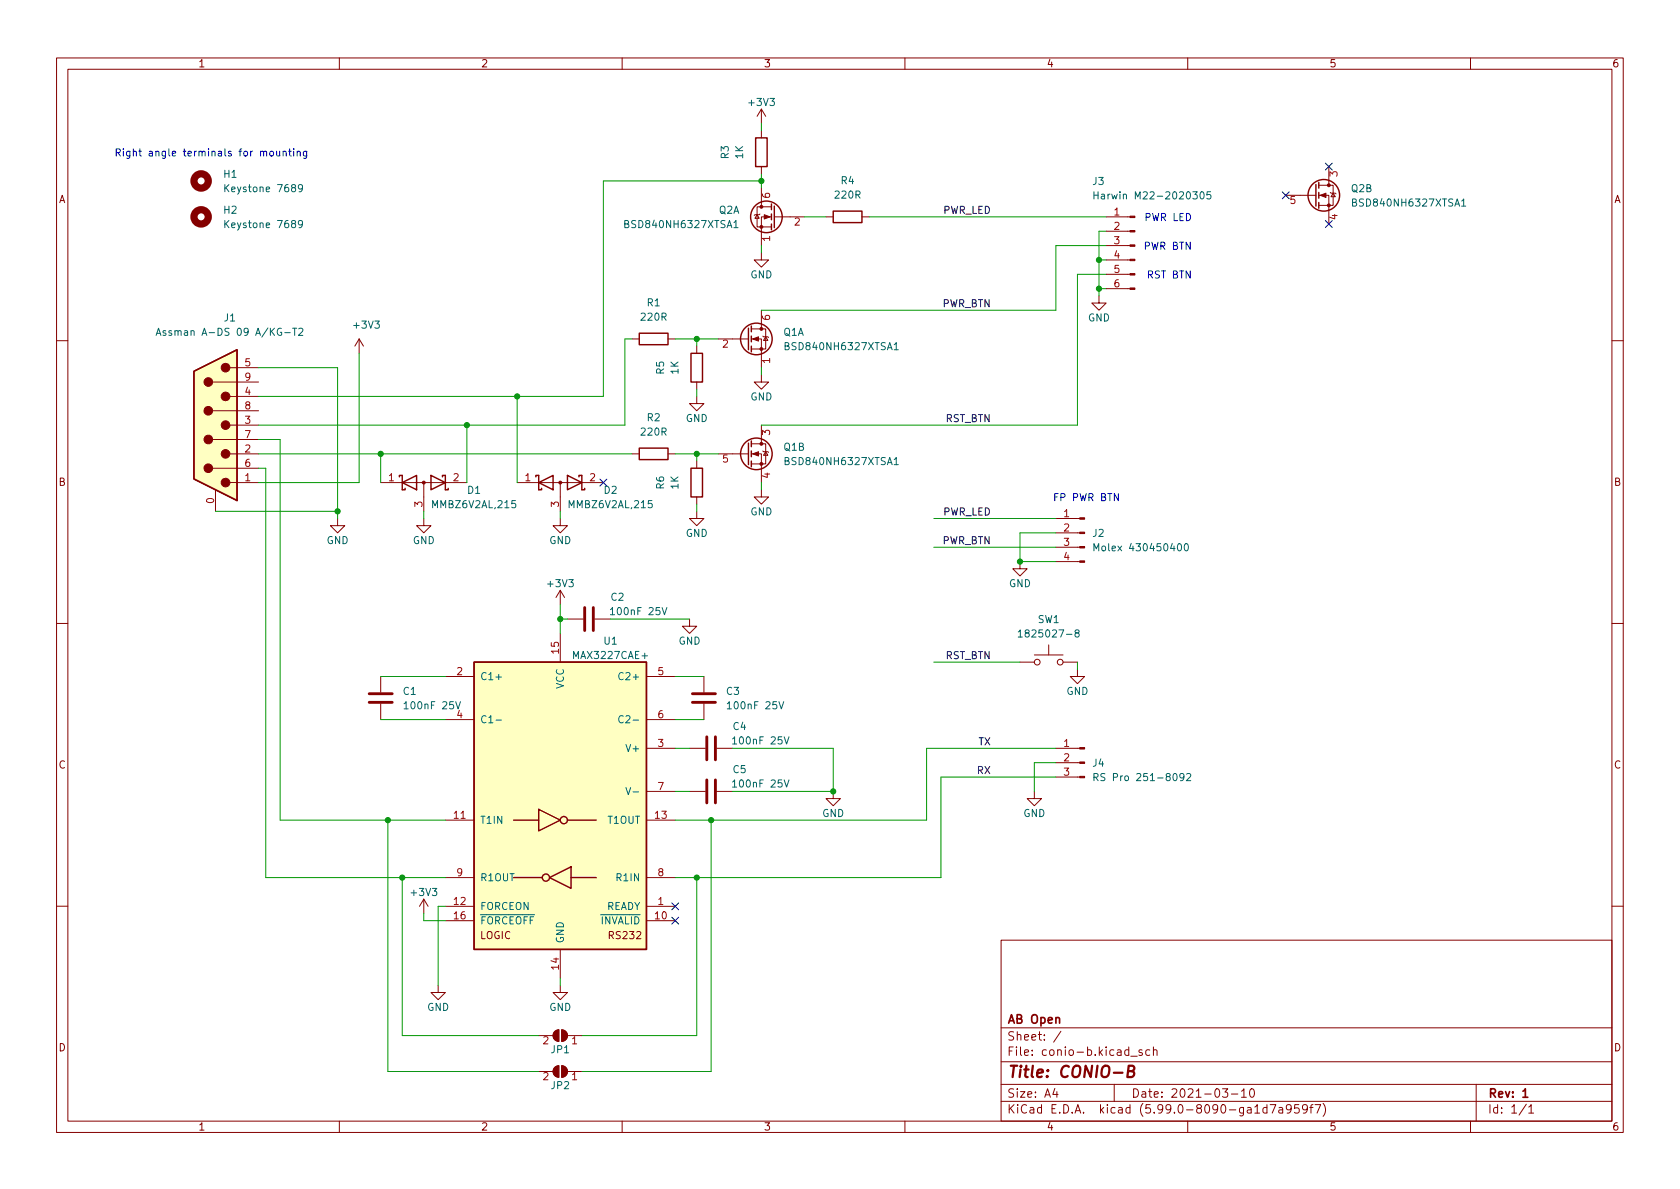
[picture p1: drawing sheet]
<svg xmlns="http://www.w3.org/2000/svg" width="297mm" height="210mm" viewBox="0 0 297 210" stroke-linecap="round" stroke-linejoin="round" font-family="sans-serif">
<g fill="none" stroke="#840000" stroke-width=".18">
<path d="M10 10.2h277v190.1h-277zM12 12.2h273v186.1h-273zM60 10.2v2M110 10.2v2M134.6 19.3v2.5M134.6 19.3l-.7 1.3M134.6 19.3l.8 1.3M160 10.2v2M210 10.2v2M260 10.2v2M133.9 38l.3 .6h-.7zM134.4 37.8l-.2 .2h-.7l-.2 .1"/>
<path d="M134.6 23.1v1.3M134.6 29.5v1.2M134.6 33.3v3.3M136.4 38.3h-1.8v5.1M136.4 36.6h-2.5v3.5h2.5M136.9 38.3h5.3M146 38.3h1.3M152.4 38.3h1.3M195.6 38.3h4.2M227.3 34.5h5.4M233.2 34.5h1.7v5.1M233.2 32.8h2.5v3.5h-2.5"/>
<path d="M234.9 29.5v3.3M235.2 34l.1 .2h.8l.1 .1M235.7 34.2l.4 .6h-.8zM63.5 59.9l-.8 1.3M63.5 59.9v2.6M63.5 59.9l.8 1.3M111.8 59.9h1.2M118.1 59.9h1.3M127 59.9h5.3M132.8 59.9h1.8v5.1M132.8 58.2h2.6v3.5h-2.6M134.6 44.7v1.3h1.3l-1.3 1.2-1.3-1.2h1.3"/>
<path d="M134.6 54.9v3.3M134.9 59.4l.1 .2h.8l.1 .1M135.4 59.6l.4 .6h-.8zM194.3 52.3v1.3h1.3l-1.3 1.3-1.3-1.3h1.3M195.6 51h4.2M195.6 48.5h4.2M195.6 46h4.2M195.6 43.4h4.2M195.6 40.9h4.2M10 60.2h2M37.6 77.7h8.1M37.6 72.6h8.1"/>
<path d="M37.6 67.6h8.1M40.6 75.2h5.1M40.6 70.1h5.1M40.6 65h5.1M123.2 70.1v1.3h1.3l-1.3 1.2-1.3-1.2h1.3M123.2 61.2v1.3M123.2 67.6v1.2M132.8 78.5h2.6v3.5h-2.6M134.6 66.3v1.3h1.3l-1.3 1.2-1.3-1.2h1.3M134.6 75.2v3.3M134.9 79.8l.1 .1h.8l.1 .1M135.4 79.9l.4 .6h-.8z"/>
<path d="M285 60.2h2M37.6 82.8h8.1M38.1 86.6v3.8M40.6 80.3h5.1M40.6 85.3h5.1M59.7 91.7v1.3h1.3l-1.3 1.2-1.3-1.2h1.3M67.3 85.3h3.8M71.4 85.3h11.1M74.9 91.7v1.3h1.3l-1.3 1.2-1.2-1.2h1.2M74.9 85.3v5.1M91.4 85.3h3.8M95.5 85.3h11.2"/>
<path d="M99.1 91.7v1.3h1.2l-1.2 1.2-1.3-1.2h1.3M99.1 85.3v5.1M111.8 80.3h1.2M118.1 80.3h1.3M123.2 90.4v1.3h1.3l-1.3 1.3-1.3-1.3h1.3M123.2 81.5v1.3M123.2 87.9v1.2M127 80.3h5.3M132.8 80.3h1.8v5M134.6 86.6v1.3h1.3l-1.3 1.2-1.3-1.2h1.3M180.3 99.3v1.3h1.3l-1.3 1.2-1.2-1.2h1.2M186.7 99.3h4.2"/>
<path d="M186.7 96.8h4.2M186.7 94.2h4.2M186.7 91.7h4.2M10 110.2h2M67.3 119.6v2.8M78.7 119.6h5.1M99.1 104.4v2.5M99.1 112v5.1M99.1 104.4l-.8 1.3M99.1 104.4l.7 1.3M100.3 109.5h2.8M105.2 109.5h2.7"/>
<path d="M114.3 119.6h5.1M121.9 109.5v1.2h1.3l-1.3 1.3-1.3-1.3h1.3M124.5 119.6v2.8M180.3 117.1h2.6M182.9 115.8h5.1M185.4 114v1.8M188 117.1h2.5M190.5 118.4v1.2h1.3l-1.3 1.3-1.3-1.3h1.3M285 110.2h2M67.3 124.5v2.7M78.7 127.2h5.1M114.3 132.3h5.1"/>
<path d="M114.3 127.2h5.1M114.3 139.9h5.1M121.9 132.3h2.8M121.9 139.9h2.8M124.5 124.5v2.7M126.7 132.3h2.8M126.7 139.9h2.8M147.3 139.9v1.3h1.3l-1.3 1.3-1.3-1.3h1.3M182.9 139.9v1.3h1.2l-1.2 1.3-1.3-1.3h1.3M186.7 132.3h4.2M186.7 137.4h4.2M186.7 134.9h4.2"/>
<path d="M74.9 159v2.5M74.9 159l-.7 1.3M74.9 159l.8 1.3M78.7 145h5.1M78.7 155.2h5.1M114.3 145h5.1M114.3 155.2h5.1M10 160.2h2M77.5 174.2v1.3h1.2l-1.2 1.3-1.3-1.3h1.3M78.7 160.3h5.1M78.7 162.8h5.1M99.1 174.2v1.3h1.2l-1.2 1.3-1.3-1.3h1.3"/>
<path d="M99.1 167.9v5.1M114.3 160.3h5.1M114.3 162.8h5.1M177 166.3h108v32h-108zM285 160.2h2M60 198.3v2M95.2 189.5h2.6M95.2 183.1h2.6M98.1 188.8l.7-.3v2a1.02 1.02 0 0 1-.9-.6 1.02 1.02 0 0 1 .2-1.1zM98.1 182.4l.7-.3v2a1.02 1.02 0 0 1-.9-.6 1.02 1.02 0 0 1 .2-1.1zM99.3 188.5a1.02 1.02 0 0 1 1 1 1.02 1.02 0 0 1-1 1zM99.3 182.1a1.02 1.02 0 0 1 1 1 1.02 1.02 0 0 1-1 1z"/>
<path d="M100.3 189.5h2.6M100.3 183.1h2.6M110 198.3v2M160 198.3v2M177 194.8h108M177 191.8h108M177 187.8h108M177 181.8h108M186.5 192.5l-.4 1h1M186.9 193v1M187.6 182.4l-1.3 1.9M197 191.8v3"/>
<path d="M199.9 186.8h1.2M201.9 185.7l-.3-.1-.2 .2v.3l.5 .1v.4h-.5M203.3 185.7l-.4-.1-.3 .3v.4l.1 .3h.6M203.9 185.8l.2-.2 .4 .1 .1 .9M203.9 185.1v1.5M210 198.3v2M216.1 192.5h1l-.5 .6 .4 .1v.7l-.2 .1h-.4l-.3-.1M217.7 193.5h1.2M219.5 193l.4-.5v1.5M219.5 194h.9M221.1 192.6l.2-.1a.81 .81 0 0 1 .6 .7 .81 .81 0 0 1-.3 .8h-.2a.81 .81 0 0 1-.5-.6 .81 .81 0 0 1 .2-.8zM224 195.9l-.4-.1-.3 .3v.4l.1 .3h.6"/>
<path d="M224 195.3v1.5M224.6 195.3h1l-.7 1.5M226.1 195.9h.6l.1 .9M226.8 196.2l-.5 .1a.29 .29 0 0 0-.2 .2 .29 .29 0 0 0 .2 .3h.5M228.3 196l-.3 .3h-.3l-.3-.3 .2-.6 .4-.1 .2 .2a.99 .99 0 0 1-.3 1.3h-.3M229.6 195.3h-.7v.7l.2-.1 .5 .1 .1 .2-.1 .5-.2 .1-.5-.1M231.1 196l-.2 .3h-.3l-.3-.3 .1-.6 .5-.1 .2 .2a.99 .99 0 0 1-.4 1.3h-.3M231.6 195.8h.5M232.1 195.3l-.3 .2v1.3M232.5 195.3h1l-.6 1.5M233.9 195.1a1.72 1.72 0 0 1 0 2.3M260 198.3v2"/>
<path d="M261 191.8v6.5M269.9 195.3l-1.3 1.9M270.3 195.8l.4-.5v1.5M270.3 196.8h.9"/>
<circle cx="183.4" cy="117.1" r=".51"/>
<circle cx="187.5" cy="117.1" r=".51"/>
</g>
<path d="M269.3 193l.4-.5v1.5M269.3 194h.8" fill="none" stroke="#840000" stroke-width=".3"/>
<path d="M199.5 189.4l.8-.1a.46 .46 0 0 0 .3-.4 .46 .46 0 0 0-.4-.4h-.6l-.3 2h.8a.53 .53 0 0 0 .4-.5 .53 .53 0 0 0-.4-.6" fill="none" stroke="#840000" stroke-width=".4"/>
<g fill="none" stroke="#840000" stroke-width="1.3">
<circle cx="35.6" cy="38.3" r="1.27"/>
<circle cx="35.6" cy="32" r="1.27"/>
</g>
<g fill="none" stroke="#006464" stroke-width=".18">
<path d="M39.8 32.6v1.3M39.8 39v1.3M40.5 39l-.7 .7M40.5 32.6l-.7 .8M53.5 39.5l-.3 .3h-.2l-.2-.3 .1-.4 .3-.1 .2 .1a.84 .84 0 0 1-.3 1.2h-.2M53.5 33.2l-.3 .2h-.2l-.2-.2 .1-.5 .3-.1 .2 .2a.84 .84 0 0 1-.3 1.1h-.2M110.5 39.6l.5-.1 .1-.1v-.3l-.6-.1v1.3h.5l.1-.2 .1-.3-.3-.2M129.8 39.4l.3-.4v1.3M193.4 33.9v1.3M193.4 34.5h.7M194.1 33.9v1.3M212.3 34l.2-.1a.68 .68 0 0 1 .4 .6 .68 .68 0 0 1-.4 .7l-.2-.1-.1-.4z"/>
<path d="M214 33.9h-.6v.6l.2-.1 .4 .1 .1 .1-.1 .5-.1 .1-.5-.1M239.1 35.8l.6-.1 .1-.2-.1-.2-.6-.1v1.3h.5l.2-.2 .1-.3-.3-.2M258.4 35.5l.4-.3v1.3M258.4 36.5h.8M27.6 59.3l.4-1.3 .5 1.3M27.7 58.9h.6M29.3 58.5h-.3l-.2 .1 .1 .2 .4 .1v.4h-.5M50.3 58.8h1M51.7 58h.8M52.1 58v1.3M52.8 58.2l.5-.2 .3 .4-.8 .9h.8M129.8 40.3h.7"/>
<path d="M138.8 61.2l.6-.1 .1-.2-.1-.2-.6-.1v1.3h.5l.2-.2v-.3l-.3-.2M158.1 60.9l.4-.3v1.3M158.1 61.9h.7M138.8 81.5l.6-.1 .1-.1-.1-.3-.6-.1v1.3h.5l.2-.1v-.4l-.3-.2M158.1 81.3l.4-.4v1.3M158.1 82.2h.7M193.4 97.4v-1.3l.4 .9 .5-.9v1.3M209.5 96.3l.2-.2a.68 .68 0 0 1 .4 .7 .68 .68 0 0 1-.4 .6l-.2-.1-.1-.4zM107.9 107.8l.4-.4v1.3M107.9 108.7h.8M110.2 119.1a.6 .6 0 0 0-.9 .4 .6 .6 0 0 0 .6 .7l.3-.1M117.1 107.4l.4 1.3 .4-1.3"/>
<path d="M180 111.7l.4-.3v1.3M180 112.7h.8M190.3 111.9l-.2-.2v-.2l.2-.1h.4l.1 .2-.1 .2-.5 .2-.1 .2v.2l.2 .3h.3l.2-.3-.1-.4-.1-.1M71.4 124.4l.4-.3v1.3M71.4 125.4h.8M80.6 124.1l.4 1.3 .4-1.3M87.7 127.3h1M110.2 126.7a.6 .6 0 0 0-.9 .4 .6 .6 0 0 0 .6 .7l.3-.1M110.7 139.3l.4 1.2 .4-1.2M128.6 124.4l.4-.3v1.3M128.6 125.4h.7M129.5 138.3l.4-.4v1.3"/>
<path d="M129.5 130.7l.4-.4v1.3M129.5 139.2h.7M129.5 131.6h.7M137.7 124.1l.4 1.3 .5-1.3M138.7 137.9l.4 1.3 .4-1.3M138.7 130.3l.4 1.3 .4-1.3M193.4 137.4h.6l.1-.2v-.3l-.7-.1v1.3M193.7 137.4l.4 .7M209.3 137.3l-.2 .3h-.3l-.2-.3 .1-.5h.4l.2 .1a.84 .84 0 0 1-.3 1.2h-.3M209.8 136.9l.5-.1 .2 .3-.7 1h.7M111.9 140h1"/>
</g>
<g fill="none" stroke="#840000" stroke-width=".25">
<path d="M133.6 24.4h2v5.1h-2zM136.4 36.1v1M136.4 37.8v1.1M136.4 39.6v1M136.9 36.4v3.9M147.3 37.3h5.1v2.1h-5.1zM232.7 32.6v3.8M233.2 32.3v1M233.2 34v1M233.2 35.8v1M113 58.9h5.1v2.1h-5.1zM132.3 58v3.8"/>
<path d="M132.8 57.7v1M132.8 59.4v1M34.3 65.7l7.6-3.9v26.7l-7.6-3.8zM113 79.2h5.1v2.1h-5.1zM122.2 62.5h2v5.1h-2zM132.3 78.4v3.8M132.8 61.2v1M132.8 78v1M132.8 79.8v1M70.6 84.3v-.2h.5v2.5h.5v-.2M71.1 85.3l2.6-1.2v2.5zM76.2 84.1l2.5 1.2-2.5 1.3z"/>
<path d="M78.2 84.3v-.2h.5v2.5h.5v-.2M94.7 84.3v-.2h.5v2.5h.6v-.2M95.2 85.3l2.6-1.2v2.5zM100.3 84.1l2.6 1.2-2.6 1.3zM102.4 84.3v-.2h.5v2.5h.5v-.2M122.2 82.8h2v5.1h-2zM132.8 81.5v1M83.8 117.1h30.5v50.8h-30.5zM90.8 145h4.4M90.8 155.2h5.1M95.2 143.1l3.9 1.9-3.9 1.9zM97.2 155.2l3.8-1.9v3.8z"/>
<path d="M100.3 145h5.1M101 155.2h4.4"/>
<circle cx="135.5" cy="38.3" r="2.79"/>
<circle cx="234.1" cy="34.5" r="2.79"/>
<circle cx="133.7" cy="59.9" r="2.79"/>
<circle cx="133.7" cy="80.3" r="2.79"/>
<circle cx="96.5" cy="155.2" r=".63"/>
<circle cx="99.7" cy="145" r=".63"/>
</g>
<g fill="#840000" stroke="#840000" stroke-width=".18">
<path d="M133.1 80.3l1-.4v.7z"/>
<path d="M233.4 34.5l1-.3v.7z"/>
<path d="M133.1 59.9l1-.3v.7z"/>
<path d="M99.3 188.5a1.02 1.02 0 0 1 1 1 1.02 1.02 0 0 1-1 1z"/>
<path d="M98.1 188.8l.7-.3v2a1.02 1.02 0 0 1-.9-.6 1.02 1.02 0 0 1 .2-1.1z"/>
<path d="M99.3 182.1a1.02 1.02 0 0 1 1 1 1.02 1.02 0 0 1-1 1z"/>
<path d="M98.1 182.4l.7-.3v2a1.02 1.02 0 0 1-.9-.6 1.02 1.02 0 0 1 .2-1.1z"/>
<path d="M199.8 50.9h.9v.3h-.9z"/>
<path d="M199.8 48.4h.9v.2h-.9z"/>
<path d="M199.8 45.8h.9v.3h-.9z"/>
<path d="M199.8 43.3h.9v.3h-.9z"/>
<path d="M199.8 40.8h.9v.2h-.9z"/>
<path d="M199.8 38.2h.9v.3h-.9z"/>
<path d="M135.1 38l1 .3-1 .4z"/>
<path d="M190.9 99.2h.9v.2h-.9z"/>
<path d="M190.9 96.6h.9v.3h-.9z"/>
<path d="M190.9 94.1h.9v.3h-.9z"/>
<path d="M190.9 91.6h.9v.2h-.9z"/>
<path d="M190.9 137.3h.9v.2h-.9z"/>
<path d="M190.9 134.7h.9v.3h-.9z"/>
<path d="M190.9 132.2h.9v.3h-.9z"/>
<circle cx="134.6" cy="82" r=".25"/>
<circle cx="134.6" cy="78.5" r=".25"/>
<circle cx="234.9" cy="36.3" r=".25"/>
<circle cx="234.9" cy="32.8" r=".25"/>
<circle cx="39.9" cy="85.3" r=".76"/>
<circle cx="39.9" cy="80.3" r=".76"/>
<circle cx="39.9" cy="75.2" r=".76"/>
<circle cx="39.9" cy="70.1" r=".76"/>
<circle cx="39.9" cy="65" r=".76"/>
<circle cx="36.8" cy="82.8" r=".76"/>
<circle cx="36.8" cy="77.7" r=".76"/>
<circle cx="36.8" cy="72.6" r=".76"/>
<circle cx="36.8" cy="67.6" r=".76"/>
<circle cx="134.6" cy="61.7" r=".25"/>
<circle cx="134.6" cy="58.2" r=".25"/>
<circle cx="99.1" cy="85.3" r=".25"/>
<circle cx="74.9" cy="85.3" r=".25"/>
<circle cx="134.6" cy="40.1" r=".25"/>
<circle cx="134.6" cy="36.6" r=".25"/>
</g>
<g fill="#ffffc2" stroke="#ffffc2" stroke-width=".18">
<path d="M34.3 65.7l7.6-3.9v26.7l-7.6-3.8z"/>
<path d="M83.8 117.1h30.5v50.8h-30.5z"/>
</g>
<path d="M103.4 107.4v4.1M104.9 107.4v4.1M65.3 124.2h4M65.3 122.7h4M122.4 124.2h4.1M122.4 122.7h4.1M125 130.3v4.1M125 137.9v4.1M126.5 130.3v4.1M126.5 137.9v4.1" fill="none" stroke="#840000" stroke-width=".51"/>
<g fill="none" stroke="#0000c2" stroke-width=".18">
<path d="M20.5 27l.7-.1 .1-.2-.1-.3-.7-.1v1.3M20.8 27l.5 .6M21.8 26.3v.1M21.8 26.7v.9M23 26.7v1.1l-.3 .2h-.3M23 26.8l-.4-.1-.2 .3 .1 .5h.5M23.6 26.9l.2-.2 .3 .1v.8M23.6 26.3v1.3M24.5 26.7h.5M24.7 26.3v1.1l.3 .2M52.5 26.9l.2-.2 .3 .1 .1 .8M54.2 26.7v1.1l-.2 .2h-.3"/>
<path d="M54.2 26.8l-.3-.1-.3 .3 .1 .5h.5M186.5 87.9h.4M187.1 87.3h-.6v1.2"/>
</g>
<g fill="none" stroke="#009600" stroke-width=".18">
<path d="M134.6 32h-27.9v38.1h-61M134.6 21.8v1.3M134.6 30.7v2.6M142.2 38.3h3.8M153.7 38.3h41.9M111.8 59.9h-1.3v15.3h-64.8M119.4 59.9h7.6M123.2 59.9v1.3M134.6 43.4v1.3M194.3 51h1.3M194.3 46h1.3M195.6 48.5h-5.1v26.7h-55.9"/>
<path d="M195.6 40.9h-1.3v11.4M195.6 43.4h-8.9v11.5h-52.1M45.7 77.7h3.8v67.3h29.2M45.7 65h14v26.7M63.5 62.5v22.8h-17.8M82.5 75.2v10.1M91.4 70.1v15.2M123.2 68.8v1.3M134.6 65v1.3M38.1 90.4h21.6M45.7 80.3h66.1M45.7 82.8h1.3v72.4h31.7"/>
<path d="M67.3 80.3v5M74.9 90.4v1.3M99.1 90.4v1.3M119.4 80.3h7.6M123.2 80.3v1.2M123.2 89.1v1.3M134.6 85.3v1.3M165.1 96.8h21.6M165.1 91.7h21.6M186.7 94.2h-6.4v5.1h6.4M67.3 119.6h11.4M99.1 109.5h1.2"/>
<path d="M99.1 106.9v5.1M107.9 109.5h14M119.4 119.6h5.1M165.1 117.1h15.2M190.5 117.1v1.3M67.3 127.2h11.4M119.4 132.3h2.5M119.4 127.2h5.1M119.4 139.9h2.5M129.5 132.3h17.8v7.6h-17.8M186.7 132.3h-22.9v12.7h-44.4M186.7 134.9h-3.8v5"/>
<path d="M186.7 137.4h-20.3v17.8h-47M68.6 145v44.5h26.6M71.1 155.2v27.9h24.1M123.2 155.2v27.9h-20.3M125.7 145v44.5h-22.8M74.9 161.5v1.3h3.8M78.7 160.3h-1.2v13.9M99.1 173v1.2"/>
</g>
<path d="M226.7 33.9l1.2 1.2M227.9 33.9l-1.2 1.2M234.3 39l1.3 1.2M234.3 28.8l1.3 1.3M235.6 39l-1.3 1.2M235.6 28.8l-1.3 1.3M106.1 84.7l1.2 1.2M107.3 84.7l-1.2 1.2M118.8 159.7l1.2 1.2M120 159.7l-1.2 1.2M118.8 162.2l1.2 1.2M120 162.2l-1.2 1.2" fill="none" stroke="#000084" stroke-width=".18"/>
<g fill="#009600" stroke="#009600" stroke-width=".18">
<circle cx="125.7" cy="145" r=".46"/>
<circle cx="147.3" cy="139.9" r=".46"/>
<circle cx="180.3" cy="99.3" r=".46"/>
<circle cx="99.1" cy="109.5" r=".46"/>
<circle cx="68.6" cy="145" r=".46"/>
<circle cx="59.7" cy="90.4" r=".46"/>
<circle cx="91.4" cy="70.1" r=".46"/>
<circle cx="123.2" cy="80.3" r=".46"/>
<circle cx="123.2" cy="59.9" r=".46"/>
<circle cx="134.6" cy="32" r=".46"/>
<circle cx="194.3" cy="51" r=".46"/>
<circle cx="194.3" cy="46" r=".46"/>
<circle cx="71.1" cy="155.2" r=".46"/>
<circle cx="123.2" cy="155.2" r=".46"/>
<circle cx="82.5" cy="75.2" r=".46"/>
<circle cx="67.3" cy="80.3" r=".46"/>
</g>
<text font-size="2.8" fill="#840000" x="178" y="190.6">Title: CONIO-B</text>
<g font-size="2.1" fill="#840000">
<text x="178" y="184">Sheet: /</text>
<text x="178" y="181">AB Open</text>
<text x="178" y="186.7">File: conio-b.kicad_sch</text>
<text x="178" y="196.9">KiCad E.D.A. kicad (5.99.0-8090-ga1d7a959f7)</text>
<text x="178" y="194.1">Size: A4</text>
<text x="200" y="194.1">Date: 2021-03-10</text>
<text x="263" y="194.1">Rev: 1</text>
<text x="263" y="196.9">Id: 1/1</text>
</g>
<g font-size="1.8" fill="#840000">
<text x="35" y="11.9">1</text>
<text x="85" y="11.9">2</text>
<text x="135" y="11.9">3</text>
<text x="185" y="11.9">4</text>
<text x="235" y="11.9">5</text>
<text x="285" y="11.9">6</text>
<text x="10.3" y="35.9">A</text>
<text x="285.3" y="35.9">A</text>
<text x="10.3" y="85.9">B</text>
<text x="285.3" y="85.9">B</text>
<text x="10.3" y="135.9">C</text>
<text x="285.3" y="135.9">C</text>
<text x="84.8" y="166.1">LOGIC</text>
<text x="107.8" y="166.1">RS232</text>
<text x="10.3" y="185.9">D</text>
<text x="285.3" y="185.9">D</text>
<text x="35" y="199.9">1</text>
<text x="85" y="199.9">2</text>
<text x="135" y="199.9">3</text>
<text x="185" y="199.9">4</text>
<text x="235" y="199.9">5</text>
<text x="285" y="199.9">6</text>
</g>
<g font-size="1.8" fill="#006464">
<text x="132.5" y="18.7">+3V3</text>
<text x="128.8" y="28" transform="rotate(-90 128.8 28)">R3</text>
<text x="131.4" y="28" transform="rotate(-90 131.4 28)">1K</text>
<text x="39.6" y="31.4">H1</text>
<text x="40.4" y="34">Keystone 7689</text>
<text x="147.7" y="35.1">220R</text>
<text x="148.7" y="32.6">R4</text>
<text x="193.2" y="32.7">J3</text>
<text x="195.1" y="35.2">Harwin M22-2020305</text>
<text x="238.9" y="34">Q2B</text>
<text x="39.6" y="37.8">H2</text>
<text x="40.4" y="40.3">Keystone 7689</text>
<text x="111" y="40.3">BSD840NH6327XTSA1</text>
<text x="127.1" y="37.8">Q2A</text>
<text x="239.7" y="36.5">BSD840NH6327XTSA1</text>
<text x="132.7" y="49.2">GND</text>
<text x="29.8" y="59.4">Assman A-DS 09 A/KG-T2</text>
<text x="39.7" y="56.8">J1</text>
<text x="62.7" y="58.1">+3V3</text>
<text x="113.5" y="56.7">220R</text>
<text x="114.4" y="54.2">R1</text>
<text x="138.5" y="59.4">Q1A</text>
<text x="192.3" y="56.8">GND</text>
<text x="139.4" y="61.9">BSD840NH6327XTSA1</text>
<text x="117.4" y="66.1" transform="rotate(-90 117.4 66.1)">R5</text>
<text x="119.9" y="66.1" transform="rotate(-90 119.9 66.1)">1K</text>
<text x="132.7" y="70.8">GND</text>
<text x="113.5" y="77">220R</text>
<text x="114.4" y="74.5">R2</text>
<text x="121.2" y="74.6">GND</text>
<text x="138.6" y="79.7">Q1B</text>
<text x="139.4" y="82.2">BSD840NH6327XTSA1</text>
<text x="76.7" y="89.9">MMBZ6V2AL,215</text>
<text x="82.7" y="87.3">D1</text>
<text x="100.8" y="89.9">MMBZ6V2AL,215</text>
<text x="106.8" y="87.3">D2</text>
<text x="117.4" y="86.5" transform="rotate(-90 117.4 86.5)">R6</text>
<text x="119.9" y="86.5" transform="rotate(-90 119.9 86.5)">1K</text>
<text x="121.2" y="94.9">GND</text>
<text x="132.7" y="91.1">GND</text>
<text x="193.2" y="94.9">J2</text>
<text x="57.7" y="96.2">GND</text>
<text x="73" y="96.2">GND</text>
<text x="97.1" y="96.2">GND</text>
<text x="194.6" y="97.5">Molex 430450400</text>
<text x="97" y="103.8">+3V3</text>
<text x="108" y="106.2">C2</text>
<text x="178.4" y="103.8">GND</text>
<text x="106.8" y="114">U1</text>
<text x="108.5" y="108.8">100nF 25V</text>
<text x="120" y="114">GND</text>
<text x="181.2" y="112.7">1825027-8</text>
<text x="183.5" y="110.2">SW1</text>
<text x="101.6" y="116.5">MAX3227CAE+</text>
<text x="71.3" y="122.9">C1</text>
<text x="72" y="125.4">100nF 25V</text>
<text x="84.8" y="120.3">C1+</text>
<text x="99.7" y="121.8" transform="rotate(-90 99.7 121.8)">VCC</text>
<text x="110" y="120.3">C2+</text>
<text x="128.5" y="122.9">C3</text>
<text x="129.1" y="125.4">100nF 25V</text>
<text x="188.5" y="122.9">GND</text>
<text x="84.8" y="127.9">C1-</text>
<text x="110.4" y="127.9">C2-</text>
<text x="129.6" y="129.1">C4</text>
<text x="130.1" y="131.6">100nF 25V</text>
<text x="111.1" y="133">V+</text>
<text x="129.6" y="136.7">C5</text>
<text x="193.2" y="135.6">J4</text>
<text x="130.1" y="139.2">100nF 25V</text>
<text x="195" y="138.1">RS Pro 251-8092</text>
<text x="84.8" y="145.7">T1IN</text>
<text x="107.5" y="145.7">T1OUT</text>
<text x="145.4" y="144.5">GND</text>
<text x="180.9" y="144.5">GND</text>
<text x="84.8" y="155.8">R1OUT</text>
<text x="109.3" y="155.8">R1IN</text>
<text x="72.8" y="158.4">+3V3</text>
<text x="84.8" y="160.9">FORCEON</text>
<text x="107.1" y="160.9">READY</text>
<text x="84.8" y="163.4">~FORCEOFF</text>
<text x="99.7" y="166.9" transform="rotate(-90 99.7 166.9)">GND</text>
<text x="106.2" y="163.4">~INVALID</text>
<text x="75.5" y="178.8">GND</text>
<text x="97.1" y="178.8">GND</text>
<text x="97.5" y="186.2">JP1</text>
<text x="97.5" y="192.6">JP2</text>
</g>
<g font-size="1.8" fill="#0000c2">
<text x="25.2" y="27.6">Right angle terminals for mounting</text>
<text x="202.7" y="39.1">PWR LED</text>
<text x="202.6" y="44.2">PWR BTN</text>
<text x="203.2" y="49.2">RST BTN</text>
<text x="187.1" y="88.6">FP PWR BTN</text>
</g>
<g font-size="1.8" fill="#a90000">
<text x="136.1" y="35" transform="rotate(-90 136.1 35)">6</text>
<text x="236.5" y="31.2" transform="rotate(-90 236.5 31.2)">3</text>
<text x="140.5" y="39.9">2</text>
<text x="197" y="38.1">1</text>
<text x="197" y="40.6">2</text>
<text x="228.1" y="36.1">5</text>
<text x="236.5" y="38.8" transform="rotate(-90 236.5 38.8)">4</text>
<text x="136.1" y="42.7" transform="rotate(-90 136.1 42.7)">1</text>
<text x="197" y="43.2">3</text>
<text x="197" y="45.7">4</text>
<text x="197" y="48.3">5</text>
<text x="197" y="50.8">6</text>
<text x="136.1" y="56.6" transform="rotate(-90 136.1 56.6)">6</text>
<text x="43.3" y="64.8">5</text>
<text x="127.8" y="61.5">2</text>
<text x="136.1" y="64.2" transform="rotate(-90 136.1 64.2)">1</text>
<text x="43.3" y="69.8">4</text>
<text x="43.3" y="67.3">9</text>
<text x="43.3" y="74.9">3</text>
<text x="43.3" y="77.5">7</text>
<text x="43.3" y="72.4">8</text>
<text x="136.1" y="76.9" transform="rotate(-90 136.1 76.9)">3</text>
<text x="43.3" y="80">2</text>
<text x="43.3" y="82.5">6</text>
<text x="127.8" y="81.8">5</text>
<text x="37.8" y="89" transform="rotate(-90 37.8 89)">0</text>
<text x="43.3" y="85.1">1</text>
<text x="68.7" y="85.1">1</text>
<text x="74.7" y="89.6" transform="rotate(-90 74.7 89.6)">3</text>
<text x="80.2" y="85.1">2</text>
<text x="92.9" y="85.1">1</text>
<text x="98.8" y="89.6" transform="rotate(-90 98.8 89.6)">3</text>
<text x="104.3" y="85.1">2</text>
<text x="136.1" y="84.6" transform="rotate(-90 136.1 84.6)">4</text>
<text x="188.1" y="91.4">1</text>
<text x="188.1" y="94">2</text>
<text x="188.1" y="96.5">3</text>
<text x="188.1" y="99.1">4</text>
<text x="80.8" y="119.4">2</text>
<text x="98.8" y="115.5" transform="rotate(-90 98.8 115.5)">15</text>
<text x="116.3" y="119.4">5</text>
<text x="80.8" y="127">4</text>
<text x="116.3" y="127">6</text>
<text x="116.3" y="132.1">3</text>
<text x="188.1" y="132.1">1</text>
<text x="188.1" y="134.6">2</text>
<text x="188.1" y="137.2">3</text>
<text x="116.3" y="139.7">7</text>
<text x="80.3" y="144.8">11</text>
<text x="115.9" y="144.8">13</text>
<text x="80.8" y="154.9">9</text>
<text x="116.3" y="154.9">8</text>
<text x="80.3" y="160">12</text>
<text x="116.3" y="160">1</text>
<text x="80.3" y="162.6">16</text>
<text x="115.9" y="162.6">10</text>
<text x="98.8" y="171.4" transform="rotate(-90 98.8 171.4)">14</text>
<text x="96" y="184.7">2</text>
<text x="101.1" y="184.7">1</text>
<text x="96" y="191">2</text>
<text x="101.1" y="191">1</text>
</g>
<g font-size="1.8" fill="#0f0f0f">
<text x="166.6" y="37.8">PWR_LED</text>
<text x="166.5" y="54.3">PWR_BTN</text>
<text x="167.1" y="74.6">RST_BTN</text>
<text x="166.6" y="91.1">PWR_LED</text>
<text x="166.5" y="96.2">PWR_BTN</text>
<text x="167.1" y="116.5">RST_BTN</text>
<text x="173" y="131.8">TX</text>
<text x="172.8" y="136.9">RX</text>
</g>
</svg>
